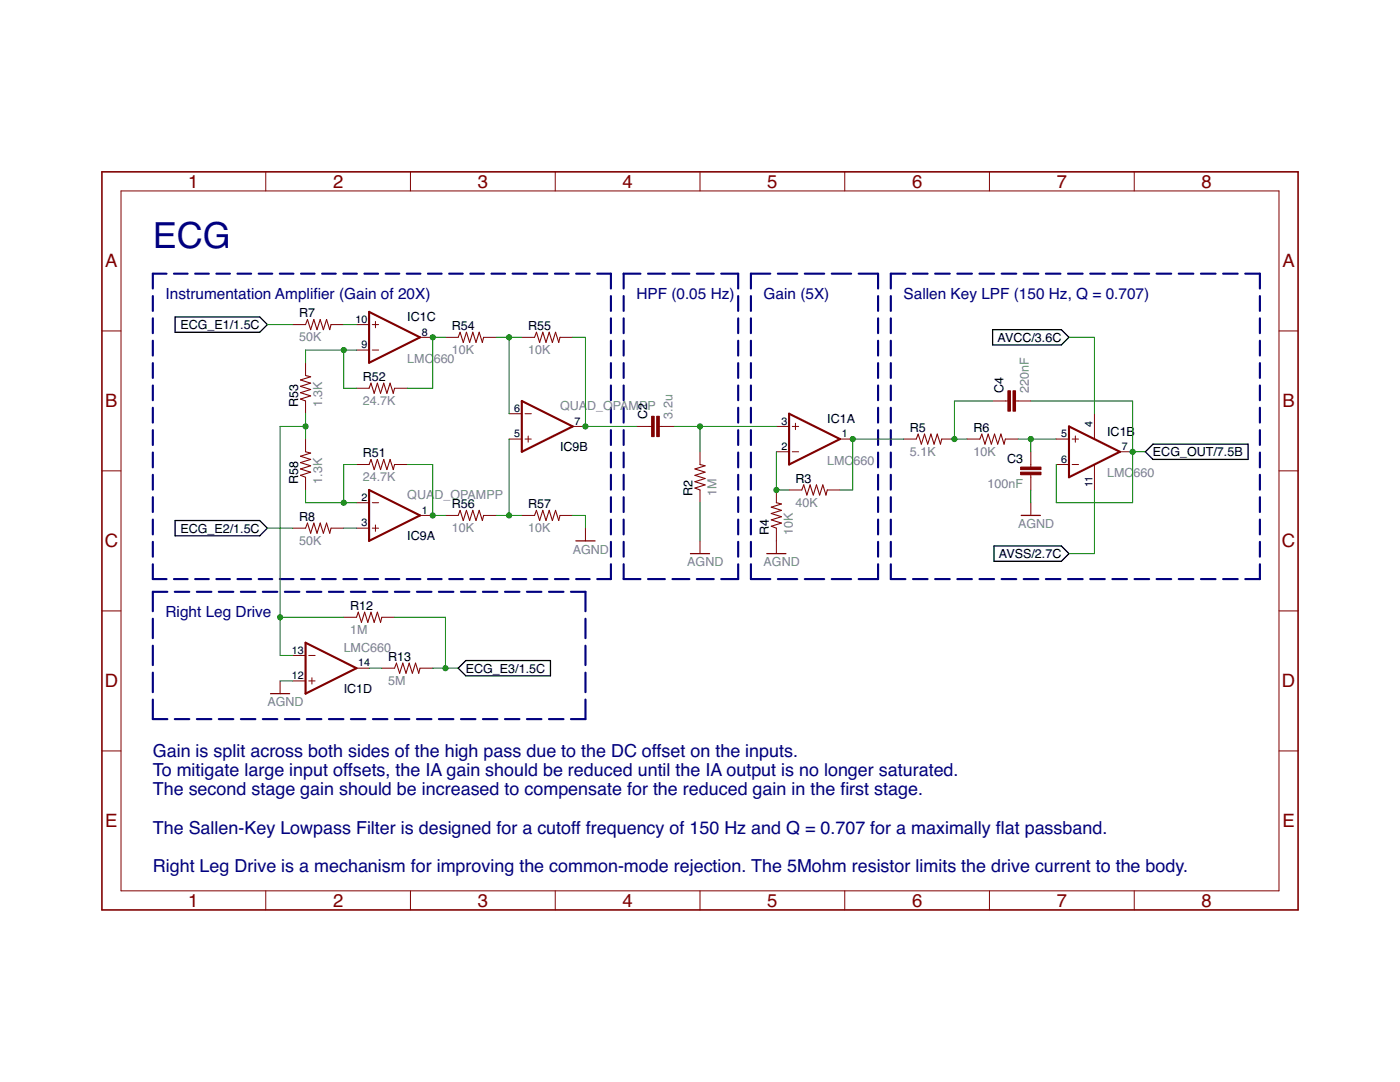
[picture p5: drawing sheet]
<svg xmlns="http://www.w3.org/2000/svg" width="279mm" height="216mm" viewBox="0 0 279 216" stroke-linecap="round" stroke-linejoin="round" font-family="sans-serif">
<g fill="none" stroke="#000080" stroke-width=".42">
<path d="M30.5 59.1v2.9M33.2 54.6h-2.7v3M34.7 54.6h2.7M38.9 54.6h2.8M43.2 54.6h2.7M47.4 54.6h2.7M51.6 54.6h2.7M55.8 54.6h2.8M60.1 54.6h2.7M64.3 54.6h2.7M68.5 54.6h2.7M72.7 54.6h2.8"/>
<path d="M77 54.6h2.7M81.2 54.6h2.7M85.4 54.6h2.7M89.6 54.6h2.8M93.9 54.6h2.7M98.1 54.6h2.7M102.3 54.6h2.7M106.5 54.6h2.7M110.7 54.6h2.8M115 54.6h2.7M119.2 54.6h2.7v3M121.9 59.1v2.9"/>
<path d="M124.5 59.1v2.9M127.8 54.6h-3.3v3M129.3 54.6h3.4M134.2 54.6h3.4M139.1 54.6h3.4M143.9 54.6h3.4v3M147.3 59.1v2.9M149.9 59.1v2.9M153.7 54.6h-3.8v3M155.2 54.6h3.9M160.6 54.6h3.9M166 54.6h3.9"/>
<path d="M171.4 54.6h3.8v3M175.2 59.1v2.9M177.8 59.1v2.9M180.7 54.6h-2.9v3M182.2 54.6h2.9M186.6 54.6h2.9M191.1 54.6h2.9M195.5 54.6h2.9M199.9 54.6h2.9M204.3 54.6h2.9M208.7 54.6h2.9M213.1 54.6h3"/>
<path d="M217.6 54.6h2.9M222 54.6h2.9M226.4 54.6h2.9M230.8 54.6h2.9M235.2 54.6h3M239.7 54.6h2.9M244.1 54.6h2.9M248.5 54.6h2.9v3M251.4 59.1v2.9M30.5 63.5v3M30.5 68v3M30.5 72.5v2.9"/>
<path d="M30.5 76.9v3M121.9 63.5v3M121.9 68v3M121.9 72.5v2.9M121.9 76.9v3M124.5 63.5v3M124.5 68v3M124.5 72.5v2.9M124.5 76.9v3M147.3 63.5v3M147.3 68v3M147.3 72.5v2.9"/>
<path d="M147.3 76.9v3M149.9 63.5v3M149.9 68v3M149.9 72.5v2.9M149.9 76.9v3M175.2 63.5v3M175.2 68v3M175.2 72.5v2.9M175.2 76.9v3M177.8 63.5v3M177.8 68v3M177.8 72.5v2.9"/>
<path d="M177.8 76.9v3M251.4 63.5v3M251.4 68v3M251.4 72.5v2.9M251.4 76.9v3M30.5 81.4v2.9M30.5 85.8v3M30.5 90.3v3M30.5 94.7v3M30.5 99.2v3M121.9 81.4v2.9M121.9 85.8v3"/>
<path d="M121.9 90.3v3M121.9 94.7v3M121.9 99.2v3M124.5 81.4v2.9M124.5 85.8v3M124.5 90.3v3M124.5 94.7v3M124.5 99.2v3M147.3 81.4v2.9M147.3 85.8v3M147.3 90.3v3M147.3 94.7v3"/>
<path d="M147.3 99.2v3M149.9 81.4v2.9M149.9 85.8v3M149.9 90.3v3M149.9 94.7v3M149.9 99.2v3M175.2 81.4v2.9M175.2 85.8v3M175.2 90.3v3M175.2 94.7v3M175.2 99.2v3M177.8 81.4v2.9"/>
<path d="M177.8 85.8v3M177.8 90.3v3M177.8 94.7v3M177.8 99.2v3M251.4 81.4v2.9M251.4 85.8v3M251.4 90.3v3M251.4 94.7v3M251.4 99.2v3M30.5 103.7v2.9M30.5 108.1v3M30.5 112.6v2.9h2.7"/>
<path d="M33.4 118.1h-2.9v3.9M34.7 115.5h2.7M34.9 118.1h2.9M38.9 115.5h2.8M39.3 118.1h2.9M43.2 115.5h2.7M43.7 118.1h2.9M47.4 115.5h2.7M48.1 118.1h2.9M51.6 115.5h2.7M52.5 118.1h2.9M55.8 115.5h2.8"/>
<path d="M56.9 118.1h2.9M60.1 115.5h2.7M61.2 118.1h2.9M64.3 115.5h2.7M65.6 118.1h2.9M68.5 115.5h2.7M70 118.1h2.9M72.7 115.5h2.8M74.4 118.1h2.9M77 115.5h2.7M78.8 118.1h2.9M81.2 115.5h2.7"/>
<path d="M83.2 118.1h2.9M85.4 115.5h2.7M87.6 118.1h2.9M89.6 115.5h2.8M92 118.1h2.9M93.9 115.5h2.7M96.4 118.1h2.9M98.1 115.5h2.7M100.8 118.1h2.9M102.3 115.5h2.7M105.2 118.1h2.9M106.5 115.5h2.7"/>
<path d="M109.6 118.1h2.9M110.7 115.5h2.8M113.9 118.1h2.9v3.9M115 115.5h2.7M121.9 112.6v2.9h-2.7M121.9 103.7v2.9M121.9 108.1v3M124.5 112.6v2.9h3.3M124.5 103.7v2.9M124.5 108.1v3M129.3 115.5h3.4M134.2 115.5h3.4"/>
<path d="M139.1 115.5h3.4M147.3 112.6v2.9h-3.4M147.3 103.7v2.9M147.3 108.1v3M149.9 112.6v2.9h3.8M149.9 103.7v2.9M149.9 108.1v3M155.2 115.5h3.9M160.6 115.5h3.9M166 115.5h3.9M175.2 112.6v2.9h-3.8M175.2 103.7v2.9"/>
<path d="M175.2 108.1v3M177.8 112.6v2.9h2.9M177.8 103.7v2.9M177.8 108.1v3M182.2 115.5h2.9M186.6 115.5h2.9M191.1 115.5h2.9M195.5 115.5h2.9M199.9 115.5h2.9M204.3 115.5h2.9M208.7 115.5h2.9M213.1 115.5h3"/>
<path d="M217.6 115.5h2.9M222 115.5h2.9M226.4 115.5h2.9M230.8 115.5h2.9M235.2 115.5h3M239.7 115.5h2.9M244.1 115.5h2.9M251.4 112.6v2.9h-2.9M251.4 103.7v2.9M251.4 108.1v3M30.5 123.5v3.8M30.5 128.8v3.9"/>
<path d="M30.5 134.2v3.9M30.5 139.6v3.9h2.9M116.8 123.5v3.8M116.8 128.8v3.9M116.8 134.2v3.9M116.8 139.6v3.9h-2.9M34.9 143.5h2.9M39.3 143.5h2.9M43.7 143.5h2.9M48.1 143.5h2.9M52.5 143.5h2.9M56.9 143.5h2.9"/>
<path d="M61.2 143.5h2.9M65.6 143.5h2.9M70 143.5h2.9M74.4 143.5h2.9M78.8 143.5h2.9M83.2 143.5h2.9M87.6 143.5h2.9M92 143.5h2.9M96.4 143.5h2.9M100.8 143.5h2.9M105.2 143.5h2.9M109.6 143.5h2.9"/>
</g>
<path d="M34.9 63.2h16.9l1.6 1.6-1.6 1.5h-16.9zM198.1 65.8h13.7l1.5 1.5-1.5 1.5h-13.7zM228.6 90.1l1.5-1.5h19v3.1h-19zM34.9 103.9h16.9l1.6 1.5-1.6 1.5h-16.9zM198.4 108.9h13.4l1.5 1.6-1.5 1.5h-13.4zM91.4 133.3l1.6-1.5h16.9v3.1h-16.9z" fill="none" stroke="#000" stroke-width=".25"/>
<path d="M20.3 34.3h238.8v147.3h-238.8z" fill="none" stroke="#800000" stroke-width=".32"/>
<g fill="none" stroke="#800000" stroke-width=".2">
<path d="M24.2 38.1h231v139.7h-231zM53 34.3v3.8M81.9 34.3v3.8M110.8 34.3v3.8M139.7 34.3v3.8M168.6 34.3v3.8M197.5 34.3v3.8M226.4 34.3v3.8M20.3 66h3.9M58.4 64.8h2.6M61 72.4v2.5M66.1 64.8h2.5"/>
<path d="M71.1 64.8h2.6M71.1 69.8h2.6M71.1 77.5h2.6M74.3 64.8h1.3M74.3 69.8h1.3M74.9 64.1v1.3M78.7 77.5h2.6M83.8 67.3h2.6M88.9 67.3h2.5M96.5 67.3h2.6M104.1 67.3h2.6M111.8 67.3h2.5"/>
<path d="M255.2 66h3.9M20.3 94h3.9M61 80v2.5M61 87.6v2.5M61 95.2v2.6M71.1 92.7h2.6M78.7 92.7h2.6M101.6 87.6h2.5M101.6 82.5h2.5M104.8 87.6h1.2M104.8 82.5h1.2M105.4 87v1.2"/>
<path d="M114.3 85.1h2.5M127 85.1h3M131.6 85.1h3M139.7 90.1v2.6M139.7 97.8v2.5M154.9 97.8v2.5M154.9 85.1h2.6M154.9 90.1h2.6M157.5 97.8h2.5M158.1 85.1h1.3M158.1 90.1h1.3M158.7 84.5v1.2"/>
<path d="M165.1 97.8h2.5M167.6 87.6h2.6M180.3 87.6h2.6M187.9 87.6h2.6M193 87.6h2.6M198.1 80h3M200.6 87.6h2.6M202.7 80h3M205.7 90.1v3.1M205.7 94.7v3.1M210.8 87.6h2.5M210.8 92.7h2.5"/>
<path d="M214 87.6h1.2M214 92.7h1.2M214.6 87v1.2M218.4 82.5v5.1M218.4 92.7v5.1M223.5 90.1h2.5M255.2 94h3.9M58.4 105.4h2.6M66.1 105.4h2.5M71.1 105.4h2.6M71.1 100.3h2.6M74.3 105.4h1.3"/>
<path d="M74.3 100.3h1.3M74.9 104.8v1.2M83.8 102.8h2.6M88.9 102.8h2.5M96.5 102.8h2.6M104.1 102.8h2.6M111.8 102.8h2.5M116.8 105.4v2.5M139.7 107.9v2.6M154.9 105.4v5.1M205.7 100.3v2.5M20.3 121.9h3.9"/>
<path d="M55.9 135.9v2.5M58.4 135.9h2.6M58.4 130.8h2.6M61.6 135.9h1.3M61.6 130.8h1.3M62.3 135.2v1.3M68.6 123.2h2.5M71.1 133.3h2.6M76.2 123.2h2.5M76.2 133.3h2.5M83.8 133.3h2.6M255.2 121.9h3.9"/>
<path d="M20.3 149.8h3.9M255.2 149.8h3.9M53 177.8v3.8M81.9 177.8v3.8M110.8 177.8v3.8M139.7 177.8v3.8M168.6 177.8v3.8M197.5 177.8v3.8M226.4 177.8v3.8"/>
</g>
<g fill="none" stroke="#800000" stroke-width=".21">
<path d="M61 64.8l.4-1 .6 2 .6-2 .7 2 .6-2 .6 2 .7-2 .6 2 .3-1M61 74.9l1 .3-2 .6 2 .7-2 .6 2 .6-2 .7 2 .6-2 .6 1 .4M73.7 77.5l.3-1 .7 2 .6-2 .6 2 .7-2 .6 2 .7-2 .6 2 .2-1M91.4 67.3l.4-1 .7 2 .6-2 .6 2 .7-2 .6 2 .6-2 .7 2 .2-1M106.7 67.3l.4-1 .6 2 .6-2 .7 2 .6-2 .6 2 .7-2 .6 2 .3-1M61 90.1l1 .3-2 .6 2 .7-2 .6 2 .6-2 .7 2 .6-2 .6 1 .4M73.7 92.7l.3-1 .7 2 .6-2 .6 2 .7-2 .6 2 .7-2 .6 2 .2-1M139.7 92.7l1 .2-2 .7 2 .6-2 .6 2 .7-2 .6 2 .7-2 .6 1 .4M160 97.8l.4-1 .6 2 .7-2 .6 2 .6-2 .7 2 .6-2 .6 2 .3-1M182.9 87.6l.3-1 .7 2 .6-2 .6 2 .7-2 .6 2 .6-2 .7 2 .2-1M195.6 87.6l.3-1 .7 2 .6-2 .6 2 .7-2 .6 2 .6-2 .7 2 .2-1M61 105.4l.4-1 .6 2 .6-2 .7 2 .6-2 .6 2 .7-2 .6 2 .3-1"/>
<path d="M91.4 102.8l.4-1 .7 2.1 .6-2.1 .6 2.1 .7-2.1 .6 2.1 .6-2.1 .7 2.1 .2-1.1M106.7 102.8l.4-1 .6 2.1 .6-2.1 .7 2.1 .6-2.1 .6 2.1 .7-2.1 .6 2.1 .3-1.1M154.9 100.3l1.1 .3-2.1 .6 2.1 .6-2.1 .7 2.1 .6-2.1 .6 2.1 .7-2.1 .6 1 .4M71.1 123.2l.4-1 .6 2 .7-2 .6 2 .6-2 .7 2 .6-2 .6 2 .3-1M78.7 133.3l.4-1 .7 2 .6-2 .6 2 .7-2 .6 2 .6-2 .7 2 .2-1"/>
</g>
<g fill="#800000" stroke="#800000" stroke-width=".2">
<path d="M131.1 83.1h.5v4h-.5z"/>
<path d="M130 83.1h.6v4h-.6z"/>
<path d="M203.7 94.2h4.1v.5h-4.1z"/>
<path d="M203.7 93.2h4.1v.5h-4.1z"/>
<path d="M202.2 78h.5v4h-.5z"/>
<path d="M201.1 78h.6v4h-.6z"/>
</g>
<path d="M114.9 107.9h3.8M137.8 110.5h3.8M153 110.5h3.8M203.8 102.8h3.8M54 138.4h3.8" fill="none" stroke="#800000" stroke-width=".25"/>
<path d="M73.7 62.2l10.1 5.1-10.1 5.1zM73.7 97.8l10.1 5-10.1 5.1zM104.1 80l10.2 5.1-10.2 5zM157.5 82.5l10.1 5.1-10.1 5.1zM213.3 85.1l10.2 5-10.2 5.1zM61 128.2l10.1 5.1-10.1 5.1z" fill="none" stroke="#800000" stroke-width=".42"/>
<g fill="none" stroke="#008000" stroke-width=".2">
<path d="M53.4 64.8h5M68.6 64.8h2.5M68.6 69.8v7.7h2.5M71.1 69.8h-10.1v2.6M88.9 67.3h-2.5v10.2h-5.1M99.1 67.3h5M101.6 67.3v15.2M114.3 67.3h2.5v17.8h10.2M213.3 67.3h5.1v15.2M61 97.8v2.5h10.1M61 85.1h-5.1v45.7h2.5M61 82.5v5.1"/>
<path d="M71.1 92.7h-2.5v7.6M81.3 92.7h5.1v10.1h2.5M101.6 87.6v15.2M134.6 85.1h20.3M139.7 85.1v5M154.9 90.1v7.7h2.6M180.3 87.6h-10.1v10.2h-2.6M198.1 80h-7.6v7.6h2.5M203.2 87.6h7.6M205.7 80h20.3v20.3h-15.2v-7.6M205.7 87.6v2.5M205.7 97.8v2.5"/>
<path d="M218.4 97.8v12.7h-5.1M226 90.1h2.6M53.4 105.4h5M68.6 105.4h2.5M99.1 102.8h5M114.3 102.8h2.5v2.6M139.7 100.3v7.6M55.9 123.2h12.7M55.9 135.9h2.5M73.7 133.3h2.5M78.7 123.2h10.2v10.1M86.4 133.3h5"/>
</g>
<g fill="#008000" stroke="#008000" stroke-width=".2">
<circle cx="170.2" cy="87.6" r=".51"/>
<circle cx="190.5" cy="87.6" r=".51"/>
<circle cx="226" cy="90.1" r=".51"/>
<circle cx="55.9" cy="123.2" r=".51"/>
<circle cx="61" cy="85.1" r=".51"/>
<circle cx="88.9" cy="133.3" r=".51"/>
<circle cx="68.6" cy="100.3" r=".51"/>
<circle cx="86.4" cy="102.8" r=".51"/>
<circle cx="101.6" cy="102.8" r=".51"/>
<circle cx="68.6" cy="69.8" r=".51"/>
<circle cx="86.4" cy="67.3" r=".51"/>
<circle cx="101.6" cy="67.3" r=".51"/>
<circle cx="116.8" cy="85.1" r=".51"/>
<circle cx="154.9" cy="97.8" r=".51"/>
<circle cx="205.7" cy="87.6" r=".51"/>
<circle cx="139.7" cy="85.1" r=".51"/>
</g>
<text font-size="7.2" fill="#000080" x="30.5" y="49.5">ECG</text>
<g font-size="3.7" fill="#800000">
<text x="37.6" y="37.5">1</text>
<text x="66.5" y="37.5">2</text>
<text x="95.4" y="37.5">3</text>
<text x="124.2" y="37.5">4</text>
<text x="153.1" y="37.5">5</text>
<text x="182" y="37.5">6</text>
<text x="210.9" y="37.5">7</text>
<text x="239.8" y="37.5">8</text>
<text x="21" y="53.4">A</text>
<text x="255.9" y="53.4">A</text>
<text x="21" y="81.3">B</text>
<text x="255.9" y="81.3">B</text>
<text x="20.9" y="109.2">C</text>
<text x="255.8" y="109.2">C</text>
<text x="20.9" y="137.2">D</text>
<text x="255.8" y="137.2">D</text>
<text x="21" y="165.1">E</text>
<text x="255.9" y="165.1">E</text>
<text x="37.6" y="181">1</text>
<text x="66.5" y="181">2</text>
<text x="95.4" y="181">3</text>
<text x="124.2" y="181">4</text>
<text x="153.1" y="181">5</text>
<text x="182" y="181">6</text>
<text x="210.9" y="181">7</text>
<text x="239.8" y="181">8</text>
</g>
<g font-size="3.6" fill="#000080">
<text x="30.5" y="151.1">Gain is split across both sides of the high pass due to the DC offset on the inputs.</text>
<text x="30.5" y="154.9">To mitigate large input offsets, the IA gain should be reduced until the IA output is no longer saturated.</text>
<text x="30.5" y="158.7">The second stage gain should be increased to compensate for the reduced gain in the frst stage.</text>
<text x="167.7" y="158.7">i</text>
<text x="30.5" y="166.3">The Sallen-Key Lowpass Filter is designed for a cutoff frequency of 150 Hz and Q = 0.707 for a maximally fat passband.</text>
<text x="198.7" y="166.3">l</text>
<text x="30.5" y="174">Right Leg Drive is a mechanism for improving the common-mode rejection. The 5Mohm resistor limits the drive current to the body.</text>
</g>
<g font-size="3.1" fill="#000080">
<text x="33" y="59.7">Instrumentation Amplifer (Gain of 20X)</text>
<text x="62.6" y="59.7">i</text>
<text x="127" y="59.7">HPF (0.05 Hz)</text>
<text x="152.4" y="59.7">Gain (5X)</text>
<text x="180.3" y="59.7">Sallen Key LPF (150 Hz, Q = 0.707)</text>
<text x="33" y="123.2">Right Leg Drive</text>
</g>
<g font-size="2.5">
<text x="36" y="65.7">ECG_E1/1.5C</text>
<text x="59.7" y="63.3">R7</text>
<text x="81.3" y="64.1">IC1C</text>
<text x="90.2" y="65.8">R54</text>
<text x="105.4" y="65.8">R55</text>
<text x="199.1" y="68.2">AVCC/3.6C</text>
<text x="72.4" y="76">R52</text>
<text x="59.5" y="81.3" transform="rotate(-90 59.5 81.3)">R53</text>
<text x="129.2" y="83.6" transform="rotate(-90 129.2 83.6)">C2</text>
<text x="200.3" y="78.5" transform="rotate(-90 200.3 78.5)">C4</text>
<text x="165.1" y="84.4">IC1A</text>
<text x="181.6" y="86.1">R5</text>
<text x="194.3" y="86.1">R6</text>
<text x="221" y="87">IC1B</text>
<text x="72.4" y="91.2">R51</text>
<text x="111.8" y="90">IC9B</text>
<text x="201" y="92.3">C3</text>
<text x="230.1" y="91">ECG_OUT/7.5B</text>
<text x="59.5" y="96.5" transform="rotate(-90 59.5 96.5)">R58</text>
<text x="90.2" y="101.4">R56</text>
<text x="105.4" y="101.4">R57</text>
<text x="138.2" y="99" transform="rotate(-90 138.2 99)">R2</text>
<text x="158.7" y="96.3">R3</text>
<text x="36" y="106.3">ECG_E2/1.5C</text>
<text x="59.7" y="103.9">R8</text>
<text x="81.3" y="107.8">IC9A</text>
<text x="153.4" y="106.7" transform="rotate(-90 153.4 106.7)">R4</text>
<text x="199.4" y="111.4">AVSS/2.7C</text>
<text x="69.9" y="121.7">R12</text>
<text x="77.5" y="131.8">R13</text>
<text x="93" y="134.2">ECG_E3/1.5C</text>
<text x="68.6" y="138.3">IC1D</text>
</g>
<g font-size="2.5" fill="#808080">
<text x="59.7" y="68.1">50K</text>
<text x="90.2" y="70.6">10K</text>
<text x="105.4" y="70.6">10K</text>
<text x="81.3" y="72.4">LMC</text>
<text x="86.6" y="72.4">660</text>
<text x="64.3" y="81.3" transform="rotate(-90 64.3 81.3)">1.3K</text>
<text x="72.4" y="80.8">24.7K</text>
<text x="111.8" y="81.8">QUA</text>
<text x="117.2" y="81.8">D_O</text>
<text x="122.3" y="81.8">PAMPP</text>
<text x="134.2" y="83.6" transform="rotate(-90 134.2 83.6)">3.2u</text>
<text x="205.3" y="78.5" transform="rotate(-90 205.3 78.5)">220nF</text>
<text x="72.4" y="96">24.7K</text>
<text x="165.1" y="92.7">LMC</text>
<text x="170.4" y="92.7">660</text>
<text x="181.6" y="90.9">5.1K</text>
<text x="194.3" y="90.9">10K</text>
<text x="221" y="95.2">LMC</text>
<text x="226.2" y="95.2">660</text>
<text x="64.3" y="96.5" transform="rotate(-90 64.3 96.5)">1.3K</text>
<text x="81.3" y="99.6">QUA</text>
<text x="86.7" y="99.6">D_OPAMPP</text>
<text x="143" y="99" transform="rotate(-90 143 99)">1M</text>
<text x="158.7" y="101.1">40K</text>
<text x="197.1" y="97.4">100nF</text>
<text x="90.2" y="106.2">10K</text>
<text x="105.4" y="106.2">10K</text>
<text x="158.2" y="106.7" transform="rotate(-90 158.2 106.7)">10K</text>
<text x="203.2" y="105.4">AGND</text>
<text x="59.7" y="108.7">50K</text>
<text x="114.3" y="110.5">AGND</text>
<text x="137.2" y="113">AGND</text>
<text x="152.4" y="113">AGND</text>
<text x="68.6" y="130">LMC660</text>
<text x="69.9" y="126.5">1M</text>
<text x="77.5" y="136.6">5M</text>
<text x="53.4" y="140.9">AGND</text>
</g>
<g font-size="2.1">
<text x="70.9" y="64.4">10</text>
<text x="72.1" y="69.5">9</text>
<text x="84.2" y="67">8</text>
<text x="102.6" y="82.2">6</text>
<text x="102.6" y="87.3">5</text>
<text x="114.7" y="84.7">7</text>
<text x="155.9" y="89.8">2</text>
<text x="155.9" y="84.7">3</text>
<text x="168" y="87.3">1</text>
<text x="211.8" y="87.3">5</text>
<text x="218.1" y="85.3" transform="rotate(-90 218.1 85.3)">4</text>
<text x="223.9" y="89.8">7</text>
<text x="211.8" y="92.3">6</text>
<text x="72.1" y="100">2</text>
<text x="218.1" y="97.3" transform="rotate(-90 218.1 97.3)">11</text>
<text x="72.1" y="105">3</text>
<text x="84.2" y="102.5">1</text>
<text x="58.2" y="130.4">13</text>
<text x="58.2" y="135.5">12</text>
<text x="71.5" y="133">14</text>
</g>
</svg>
